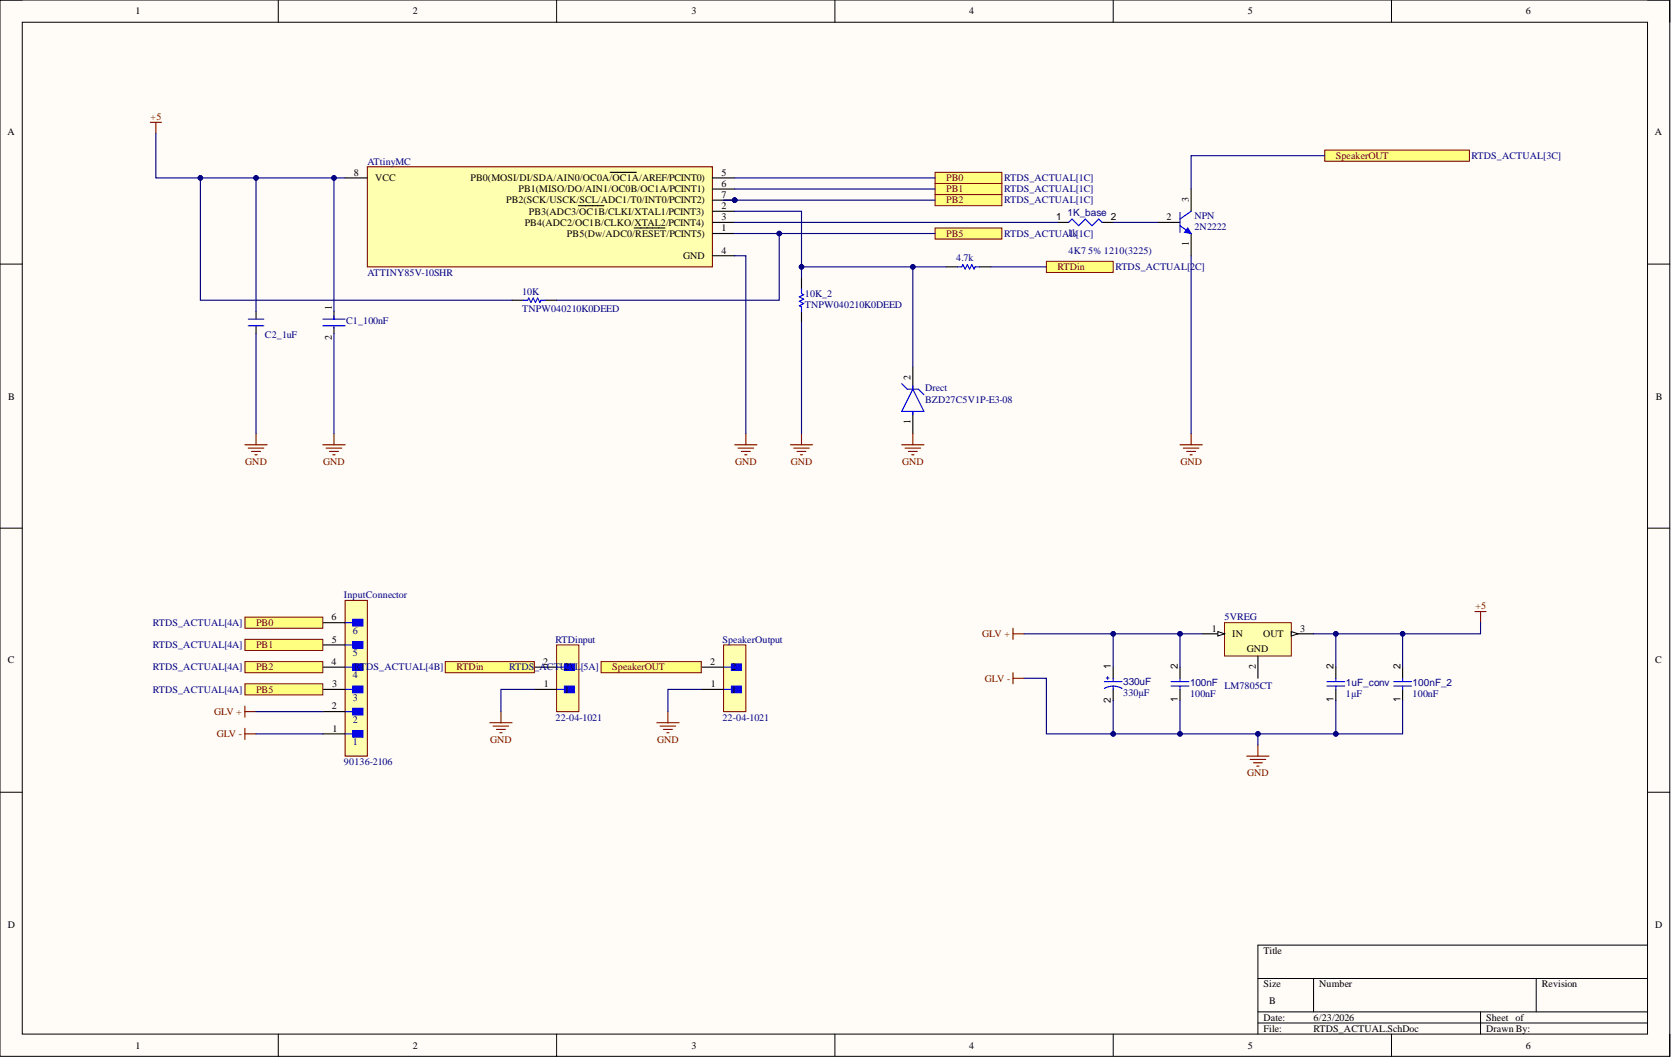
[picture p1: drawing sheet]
<svg xmlns="http://www.w3.org/2000/svg" width="381mm" height="241mm" viewBox="0 0 381 241" stroke-linecap="round" stroke-linejoin="round" font-family="sans-serif">
<path d="M0 0h380.3v240.5h-380.3z" fill-rule="evenodd" fill="#fffcf8"/>
<path d="M0 0h380.3v240.5h-380.3z" fill="none" stroke="#000" stroke-width=".23"/>
<path d="M5.1 5.1h370.1v230.3h-370.1z" fill-rule="evenodd" fill="#fffcf8"/>
<g fill="none" stroke="#000" stroke-width=".23">
<path d="M0 0h5.1M5.1 5.1h370.1v230.3h-370.1zM63.4 0v5.1M126.8 0v5.1M190.1 0v5.1M253.5 0v5.1M316.9 0v5.1M375.2 0h5.1v5.1M0 60.1h5.1M375.2 60.1h5.1M0 120.2h5.1M375.2 120.2h5.1"/>
<path d="M0 180.3h5.1M375.2 180.3h5.1M375.2 215.2h-88.7v20.2M63.4 235.4v5.1M126.8 235.4v5.1M190.1 235.4v5.1M253.5 235.4v5.1M286.5 222.7h88.7M286.5 230.3h88.7M286.5 232.9h88.7M299.1 222.7v7.6M316.9 235.4v5.1"/>
<path d="M337.2 230.3v5.1M349.8 222.7v7.6M380.3 235.4v5.1"/>
</g>
<circle cx="167.3" cy="45.6" r=".51" fill="#000080"/>
<circle cx="167.3" cy="45.6" r=".51" fill="none" stroke="#000080" stroke-width=".23"/>
<path d="M83.7 38h78.5v22.8h-78.5z" fill-rule="evenodd" fill="#ffffb0"/>
<path d="M83.7 38h78.5v22.8h-78.5z" fill="none" stroke="#800000" stroke-width=".25"/>
<path d="M138.9 39.2h6M78.6 40.5h5.1M162.2 40.5h5.1M162.2 43h5.1M162.2 45.6h5.1" fill="none" stroke="#000" stroke-width=".25"/>
<circle cx="167.3" cy="45.6" r=".51" fill="#000080"/>
<circle cx="167.3" cy="45.6" r=".51" fill="none" stroke="#000080" stroke-width=".23"/>
<g fill="none" stroke="#000" stroke-width=".25">
<path d="M131.7 46.8h5.9M144.4 51.9h7M162.2 48.1h5.1M162.2 50.6h5.1M162.2 53.2h5.1M162.2 58.2h5.1M263.7 50.6h5M271.3 43v5.1M271.3 53.2v5M58.3 70.9v1.7M58.3 74.2v1.7M76.1 70.9v1.7"/>
<path d="M76.1 74.4v1.5M116.6 68.3h2.6M124.2 68.3h2.6M182.5 63.3v2.5M182.5 70.9v2.5M215.5 60.8h2.5M223.1 60.8h2.5M207.9 83.5v5.1M207.9 93.7v5"/>
</g>
<g fill="none" stroke="#00f" stroke-width=".25">
<path d="M268.7 51.4l2.6 1.8M268.7 48.3v4.6M271.3 48.1l-2.6 1.8M56.5 72.6h3.6M56.5 74.2h3.6M73.5 72.6h5.1M73.5 74.2h5.1M76.1 71.9v.7M76.1 74.4v.3M119.2 68.3h1l.2-.5 .5 1.1 .5-1.1 .5 1.1 .5-1.1 .6 1.1 .2-.6h1M182.5 65.8v1l.5 .3-1 .5 1 .5-1 .5 1 .5-1 .5 .5 .3v1M218 60.8h1l.3-.6 .5 1.1 .5-1.1 .5 1.1 .5-1.1 .5 1.1 .3-.5h1"/>
<path d="M205.3 87.3l1.3 1.3h2.5l1.3 1.3M207.9 88.6l2.5 5.1h-5.1zM207.9 87.8v.8M207.9 93.7v.7"/>
</g>
<g fill="none" stroke="#800000" stroke-width=".25">
<path d="M34.2 27.8h2.6M35.5 27.8v2.6M58.3 98.7v2.5M76.1 98.7v2.5M169.9 98.7v2.5M182.5 98.7v2.5M207.9 98.7v2.5M55.8 101.2h5M56.5 102h3.6M57.3 102.8h2M58.1 103.5h.5M73.5 101.2h5.1"/>
<path d="M74.3 102h3.5M75 102.8h2.1M75.8 103.5h.5M167.3 101.2h5.1M168.1 102h3.5M168.8 102.8h2.1M169.6 103.5h.5M180 101.2h5.1M180.8 102h3.5M181.5 102.8h2M182.3 103.5h.5M205.3 101.2h5.1"/>
<path d="M206.1 102h3.6M206.9 102.8h2M207.6 103.5h.5"/>
</g>
<path d="M270.5 51.9l.8 1.3-1.6-.3z" fill="#00f"/>
<path d="M270.5 51.9l.8 1.3-1.6-.3z" fill="none" stroke="#00f" stroke-width=".23"/>
<path d="M240.8 50.6h2.6M251 50.6h2.5" fill="none" stroke="#000" stroke-width=".25"/>
<path d="M243.4 50.6l.7-.7 1.6 1.5 1.5-1.5 1.5 1.5 1.5-1.5 .8 .7" fill="none" stroke="#00f" stroke-width=".25"/>
<path d="M271.3 98.7v2.5M268.7 101.2h5.1M269.5 102h3.5M270.2 102.8h2.1M271 103.5h.5" fill="none" stroke="#800000" stroke-width=".25"/>
<path d="M78.6 136.7h5.1v35.4h-5.1z" fill-rule="evenodd" fill="#ffffb0"/>
<path d="M78.6 136.7h5.1v35.4h-5.1z" fill="none" stroke="#800000" stroke-width=".25"/>
<path d="M80.4 166.3h2.2v1.5h-2.2z" fill-rule="evenodd" fill="#00f"/>
<path d="M78.6 167.1h1.8M80.4 166.3h2.2v1.5h-2.2z" fill="none" stroke="#00f" stroke-width=".25"/>
<path d="M80.4 161.2h2.2v1.6h-2.2z" fill-rule="evenodd" fill="#00f"/>
<path d="M78.6 162h1.8M80.4 161.2h2.2v1.6h-2.2z" fill="none" stroke="#00f" stroke-width=".25"/>
<path d="M80.4 156.2h2.2v1.5h-2.2z" fill-rule="evenodd" fill="#00f"/>
<path d="M78.6 156.9h1.8M80.4 156.2h2.2v1.5h-2.2z" fill="none" stroke="#00f" stroke-width=".25"/>
<path d="M80.4 151.1h2.2v1.5h-2.2z" fill-rule="evenodd" fill="#00f"/>
<path d="M78.6 151.9h1.8M80.4 151.1h2.2v1.5h-2.2z" fill="none" stroke="#00f" stroke-width=".25"/>
<path d="M80.4 146.1h2.2v1.5h-2.2z" fill-rule="evenodd" fill="#00f"/>
<path d="M78.6 146.8h1.8M80.4 146.1h2.2v1.5h-2.2z" fill="none" stroke="#00f" stroke-width=".25"/>
<path d="M80.4 141h2.2v1.5h-2.2z" fill-rule="evenodd" fill="#00f"/>
<path d="M78.6 141.7h1.8M80.4 141h2.2v1.5h-2.2z" fill="none" stroke="#00f" stroke-width=".25"/>
<path d="M73.5 156.9h5.1M73.5 151.9h5.1M73.5 146.8h5.1M73.5 141.7h5.1M73.5 167.1h5.1M73.5 162h5.1" fill="none" stroke="#000" stroke-width=".25"/>
<path d="M55.8 160.7v2.6M55.8 162h2.5" fill="none" stroke="#800000" stroke-width=".25"/>
<path d="M278.9 141.7h15.2v7.6h-15.2z" fill-rule="evenodd" fill="#ffffb0"/>
<path d="M278.9 141.7h15.2v7.6h-15.2z" fill="none" stroke="#800000" stroke-width=".23"/>
<path d="M273.8 144.3h5.1" fill="none" stroke="#000" stroke-width=".25"/>
<path d="M277.3 143.8l1.6 .5-1.6 .5z" fill="#f8fcff"/>
<path d="M277.3 143.8l1.6 .5-1.6 .5z" fill="none" stroke="#000" stroke-width=".23"/>
<path d="M286.5 149.3v5.1M294.1 144.3h5" fill="none" stroke="#000" stroke-width=".25"/>
<path d="M294.1 143.8l1.5 .5-1.5 .5z" fill="#f8fcff"/>
<path d="M294.1 143.8l1.5 .5-1.5 .5z" fill="none" stroke="#000" stroke-width=".23"/>
<path d="M253.5 151.9v2.5M253.5 156.9v2.6M268.7 151.9v2.5M268.7 156.9v2.6M304.2 151.9v2.5M304.2 156.9v2.6M319.4 151.9v2.5M319.4 156.9v2.6" fill="none" stroke="#000" stroke-width=".25"/>
<g fill="none" stroke="#00f" stroke-width=".25">
<path d="M251.5 155.2h4M251.9 154.3h.7M252.2 154v.7M253.5 156.2l-.8 .1-1.2 .4M253.5 156.2l.9 .1 1.1 .4M253.5 154.4v.8M253.5 156.2v.7M266.7 155.2h4.1M266.7 156.2h4.1M268.7 154.4v.8M268.7 156.2v.7M302.2 155.2h4"/>
<path d="M302.2 156.2h4M304.2 154.4v.8M304.2 156.2v.7M317.4 155.2h4.1M317.4 156.2h4.1M319.4 154.4v.8M319.4 156.2v.7"/>
</g>
<g fill="none" stroke="#800000" stroke-width=".25">
<path d="M335.9 139.2h2.5M337.2 139.2v2.5M230.7 143v2.5M230.7 153.1v2.6M230.7 144.3h2.5M230.7 154.4h2.5M55.8 165.8v2.5M55.8 167.1h2.5M283.9 172.1h5.1M284.7 172.9h3.5M285.5 173.6h2M286.2 174.4h.5"/>
<path d="M286.5 169.6v2.5"/>
</g>
<path d="M213 39.2h15.2v2.6h-15.2z" fill-rule="evenodd" fill="#ffff80"/>
<path d="M213 39.2h15.2v2.6h-15.2z" fill="none" stroke="#800000" stroke-width=".23"/>
<path d="M213 41.8h15.2v2.5h-15.2z" fill-rule="evenodd" fill="#ffff80"/>
<path d="M213 41.8h15.2v2.5h-15.2z" fill="none" stroke="#800000" stroke-width=".23"/>
<path d="M213 44.3h15.2v2.5h-15.2z" fill-rule="evenodd" fill="#ffff80"/>
<path d="M213 44.3h15.2v2.5h-15.2z" fill="none" stroke="#800000" stroke-width=".23"/>
<path d="M213 51.9h15.2v2.5h-15.2z" fill-rule="evenodd" fill="#ffff80"/>
<path d="M213 51.9h15.2v2.5h-15.2z" fill="none" stroke="#800000" stroke-width=".23"/>
<path d="M55.8 140.5h17.7v2.5h-17.7z" fill-rule="evenodd" fill="#ffff80"/>
<path d="M55.8 140.5h17.7v2.5h-17.7z" fill="none" stroke="#800000" stroke-width=".23"/>
<path d="M55.8 145.5h17.7v2.6h-17.7z" fill-rule="evenodd" fill="#ffff80"/>
<path d="M55.8 145.5h17.7v2.6h-17.7z" fill="none" stroke="#800000" stroke-width=".23"/>
<path d="M55.8 150.6h17.7v2.5h-17.7z" fill-rule="evenodd" fill="#ffff80"/>
<path d="M55.8 150.6h17.7v2.5h-17.7z" fill="none" stroke="#800000" stroke-width=".23"/>
<path d="M55.8 155.7h17.7v2.5h-17.7z" fill-rule="evenodd" fill="#ffff80"/>
<path d="M55.8 155.7h17.7v2.5h-17.7z" fill="none" stroke="#800000" stroke-width=".23"/>
<path d="M126.8 146.8h5v15.2h-5z" fill-rule="evenodd" fill="#ffffb0"/>
<path d="M126.8 146.8h5v15.2h-5z" fill="none" stroke="#800000" stroke-width=".23"/>
<path d="M128.5 156.2h2.3v1.5h-2.3z" fill-rule="evenodd" fill="#00f"/>
<path d="M128.5 156.2h2.3v1.5h-2.3z" fill="none" stroke="#00f" stroke-width=".23"/>
<path d="M126.8 156.9h1.7" fill="none" stroke="#00f" stroke-width=".25"/>
<path d="M128.5 151.1h2.3v1.5h-2.3z" fill-rule="evenodd" fill="#00f"/>
<path d="M128.5 151.1h2.3v1.5h-2.3z" fill="none" stroke="#00f" stroke-width=".23"/>
<path d="M126.8 151.9h1.7" fill="none" stroke="#00f" stroke-width=".25"/>
<path d="M121.7 156.9h5.1M121.7 151.9h5.1" fill="none" stroke="#000" stroke-width=".25"/>
<path d="M101.4 150.6h20.3v2.5h-20.3z" fill-rule="evenodd" fill="#ffff80"/>
<path d="M101.4 150.6h20.3v2.5h-20.3z" fill="none" stroke="#800000" stroke-width=".23"/>
<path d="M111.5 164.5h5.1M112.3 165.3h3.6M113.1 166h2M113.8 166.8h.5M114.1 162v2.5" fill="none" stroke="#800000" stroke-width=".25"/>
<path d="M238.3 59.5h15.2v2.5h-15.2z" fill-rule="evenodd" fill="#ffff80"/>
<path d="M238.3 59.5h15.2v2.5h-15.2z" fill="none" stroke="#800000" stroke-width=".23"/>
<path d="M164.8 146.8h5.1v15.2h-5.1z" fill-rule="evenodd" fill="#ffffb0"/>
<path d="M164.8 146.8h5.1v15.2h-5.1z" fill="none" stroke="#800000" stroke-width=".23"/>
<path d="M166.6 156.2h2.2v1.5h-2.2z" fill-rule="evenodd" fill="#00f"/>
<path d="M166.6 156.2h2.2v1.5h-2.2z" fill="none" stroke="#00f" stroke-width=".23"/>
<path d="M164.8 156.9h1.8" fill="none" stroke="#00f" stroke-width=".25"/>
<path d="M166.6 151.1h2.2v1.5h-2.2z" fill-rule="evenodd" fill="#00f"/>
<path d="M166.6 151.1h2.2v1.5h-2.2z" fill="none" stroke="#00f" stroke-width=".23"/>
<path d="M164.8 151.9h1.8" fill="none" stroke="#00f" stroke-width=".25"/>
<path d="M159.7 156.9h5.1M159.7 151.9h5.1" fill="none" stroke="#000" stroke-width=".25"/>
<path d="M136.9 150.6h22.8v2.5h-22.8z" fill-rule="evenodd" fill="#ffff80"/>
<path d="M136.9 150.6h22.8v2.5h-22.8z" fill="none" stroke="#800000" stroke-width=".23"/>
<path d="M149.6 164.5h5M150.3 165.3h3.6M151.1 166h2M151.9 166.8h.5M152.1 162v2.5" fill="none" stroke="#800000" stroke-width=".25"/>
<path d="M301.7 34.2h32.9v2.5h-32.9z" fill-rule="evenodd" fill="#ffff80"/>
<path d="M301.7 34.2h32.9v2.5h-32.9z" fill="none" stroke="#800000" stroke-width=".23"/>
<path d="M78.6 40.5h-2.5v30.4" fill="none" stroke="#000080" stroke-width=".25"/>
<circle cx="76.1" cy="40.5" r=".51" fill="#000080"/>
<circle cx="76.1" cy="40.5" r=".51" fill="none" stroke="#000080" stroke-width=".23"/>
<path d="M76.1 40.5h-17.8v30.4" fill="none" stroke="#000080" stroke-width=".25"/>
<circle cx="76.1" cy="40.5" r=".51" fill="#000080"/>
<circle cx="76.1" cy="40.5" r=".51" fill="none" stroke="#000080" stroke-width=".23"/>
<circle cx="58.3" cy="40.5" r=".51" fill="#000080"/>
<circle cx="58.3" cy="40.5" r=".51" fill="none" stroke="#000080" stroke-width=".23"/>
<path d="M35.5 30.4v10.1h22.8M167.3 58.2h2.6v40.5M58.3 75.9v22.8M76.1 75.9v22.8" fill="none" stroke="#000080" stroke-width=".25"/>
<circle cx="58.3" cy="40.5" r=".51" fill="#000080"/>
<circle cx="58.3" cy="40.5" r=".51" fill="none" stroke="#000080" stroke-width=".23"/>
<circle cx="45.6" cy="40.5" r=".51" fill="#000080"/>
<circle cx="45.6" cy="40.5" r=".51" fill="none" stroke="#000080" stroke-width=".23"/>
<path d="M167.3 53.2h10.2v15.1h-50.7" fill="none" stroke="#000080" stroke-width=".25"/>
<circle cx="177.5" cy="53.2" r=".51" fill="#000080"/>
<circle cx="177.5" cy="53.2" r=".51" fill="none" stroke="#000080" stroke-width=".23"/>
<path d="M45.6 40.5v27.8h71" fill="none" stroke="#000080" stroke-width=".25"/>
<circle cx="45.6" cy="40.5" r=".51" fill="#000080"/>
<circle cx="45.6" cy="40.5" r=".51" fill="none" stroke="#000080" stroke-width=".23"/>
<path d="M164.8 45.6h48.2M167.3 40.5h45.7M167.3 43h45.7" fill="none" stroke="#000080" stroke-width=".25"/>
<circle cx="167.3" cy="45.6" r=".51" fill="#000080"/>
<circle cx="167.3" cy="45.6" r=".51" fill="none" stroke="#000080" stroke-width=".23"/>
<path d="M177.5 53.2h35.5" fill="none" stroke="#000080" stroke-width=".25"/>
<circle cx="177.5" cy="53.2" r=".51" fill="#000080"/>
<circle cx="177.5" cy="53.2" r=".51" fill="none" stroke="#000080" stroke-width=".23"/>
<path d="M167.3 48.1h15.2v15.2" fill="none" stroke="#000080" stroke-width=".25"/>
<circle cx="182.5" cy="60.8" r=".51" fill="#000080"/>
<circle cx="182.5" cy="60.8" r=".51" fill="none" stroke="#000080" stroke-width=".23"/>
<path d="M182.5 60.8h33M182.5 73.4v25.3M225.6 60.8h12.7" fill="none" stroke="#000080" stroke-width=".25"/>
<circle cx="182.5" cy="60.8" r=".51" fill="#000080"/>
<circle cx="182.5" cy="60.8" r=".51" fill="none" stroke="#000080" stroke-width=".23"/>
<circle cx="207.9" cy="60.8" r=".51" fill="#000080"/>
<circle cx="207.9" cy="60.8" r=".51" fill="none" stroke="#000080" stroke-width=".23"/>
<path d="M301.7 35.4h-30.4v7.6M253.5 50.6h10.2M271.3 58.2v40.5M337.2 141.7v2.6h-38.1" fill="none" stroke="#000080" stroke-width=".25"/>
<circle cx="304.2" cy="144.3" r=".51" fill="#000080"/>
<circle cx="304.2" cy="144.3" r=".51" fill="none" stroke="#000080" stroke-width=".23"/>
<circle cx="319.4" cy="144.3" r=".51" fill="#000080"/>
<circle cx="319.4" cy="144.3" r=".51" fill="none" stroke="#000080" stroke-width=".23"/>
<path d="M319.4 144.3v7.6" fill="none" stroke="#000080" stroke-width=".25"/>
<circle cx="319.4" cy="144.3" r=".51" fill="#000080"/>
<circle cx="319.4" cy="144.3" r=".51" fill="none" stroke="#000080" stroke-width=".23"/>
<path d="M304.2 159.5v7.6" fill="none" stroke="#000080" stroke-width=".25"/>
<circle cx="304.2" cy="167.1" r=".51" fill="#000080"/>
<circle cx="304.2" cy="167.1" r=".51" fill="none" stroke="#000080" stroke-width=".23"/>
<path d="M304.2 144.3v7.6" fill="none" stroke="#000080" stroke-width=".25"/>
<circle cx="304.2" cy="144.3" r=".51" fill="#000080"/>
<circle cx="304.2" cy="144.3" r=".51" fill="none" stroke="#000080" stroke-width=".23"/>
<path d="M268.7 159.5v7.6" fill="none" stroke="#000080" stroke-width=".25"/>
<circle cx="268.7" cy="167.1" r=".51" fill="#000080"/>
<circle cx="268.7" cy="167.1" r=".51" fill="none" stroke="#000080" stroke-width=".23"/>
<path d="M268.7 144.3v7.6" fill="none" stroke="#000080" stroke-width=".25"/>
<circle cx="268.7" cy="144.3" r=".51" fill="#000080"/>
<circle cx="268.7" cy="144.3" r=".51" fill="none" stroke="#000080" stroke-width=".23"/>
<path d="M253.5 159.5v7.6" fill="none" stroke="#000080" stroke-width=".25"/>
<circle cx="253.5" cy="167.1" r=".51" fill="#000080"/>
<circle cx="253.5" cy="167.1" r=".51" fill="none" stroke="#000080" stroke-width=".23"/>
<path d="M253.5 144.3v7.6" fill="none" stroke="#000080" stroke-width=".25"/>
<circle cx="253.5" cy="144.3" r=".51" fill="#000080"/>
<circle cx="253.5" cy="144.3" r=".51" fill="none" stroke="#000080" stroke-width=".23"/>
<path d="M233.2 154.4h5.1v12.7h81.1v-7.6" fill="none" stroke="#000080" stroke-width=".25"/>
<circle cx="304.2" cy="167.1" r=".51" fill="#000080"/>
<circle cx="304.2" cy="167.1" r=".51" fill="none" stroke="#000080" stroke-width=".23"/>
<circle cx="286.5" cy="167.1" r=".51" fill="#000080"/>
<circle cx="286.5" cy="167.1" r=".51" fill="none" stroke="#000080" stroke-width=".23"/>
<circle cx="268.7" cy="167.1" r=".51" fill="#000080"/>
<circle cx="268.7" cy="167.1" r=".51" fill="none" stroke="#000080" stroke-width=".23"/>
<circle cx="253.5" cy="167.1" r=".51" fill="#000080"/>
<circle cx="253.5" cy="167.1" r=".51" fill="none" stroke="#000080" stroke-width=".23"/>
<path d="M233.2 144.3h40.6" fill="none" stroke="#000080" stroke-width=".25"/>
<circle cx="253.5" cy="144.3" r=".51" fill="#000080"/>
<circle cx="253.5" cy="144.3" r=".51" fill="none" stroke="#000080" stroke-width=".23"/>
<circle cx="268.7" cy="144.3" r=".51" fill="#000080"/>
<circle cx="268.7" cy="144.3" r=".51" fill="none" stroke="#000080" stroke-width=".23"/>
<path d="M286.5 167.1v2.5" fill="none" stroke="#000080" stroke-width=".25"/>
<circle cx="286.5" cy="167.1" r=".51" fill="#000080"/>
<circle cx="286.5" cy="167.1" r=".51" fill="none" stroke="#000080" stroke-width=".23"/>
<path d="M167.3 50.6h73.5M207.9 60.8v22.7M121.7 156.9h-7.6v5.1M58.3 162h15.2M58.3 167.1h15.2" fill="none" stroke="#000080" stroke-width=".25"/>
<circle cx="207.9" cy="60.8" r=".51" fill="#000080"/>
<circle cx="207.9" cy="60.8" r=".51" fill="none" stroke="#000080" stroke-width=".23"/>
<path d="M159.7 156.9h-7.6v5.1" fill="none" stroke="#000080" stroke-width=".25"/>
<g font-size="2.3">
<text x="30.8" y="3.3">1</text>
<text x="94.1" y="3.3">2</text>
<text x="157.5" y="3.3">3</text>
<text x="220.7" y="3.3">4</text>
<text x="284.2" y="3.3">5</text>
<text x="347.5" y="3.3">6</text>
<text x="1.7" y="30.8">A</text>
<text x="376.9" y="30.8">A</text>
<text x="80.6" y="40">8</text>
<text x="85.4" y="41.3">VCC</text>
<text x="107.2" y="41.3">PB0(MOSI/DI/SDA/AIN0/OC0A/OC1A/AREF/PCINT0)</text>
<text x="164.3" y="40">5</text>
<text x="115.3" y="46.3">PB2(SCK/USCK/SCL/ADC1/T0/INT0/PCINT2)</text>
<text x="118.1" y="43.8">PB1(MISO/DO/AIN1/OC0B/OC1A/PCINT1)</text>
<text x="164.3" y="42.5">6</text>
<text x="164.3" y="45.1">7</text>
<text x="164.3" y="47.6">2</text>
<text x="270.8" y="46.1" transform="rotate(-90 270.8 46.1)">3</text>
<text x="119.5" y="51.4">PB4(ADC2/OC1B/CLKO/XTAL2/PCINT4)</text>
<text x="120.4" y="48.9">PB3(ADC3/OC1B/CLKI/XTAL1/PCINT3)</text>
<text x="129.1" y="53.9">PB5(Dw/ADC0/RESET/PCINT5)</text>
<text x="164.3" y="50.1">3</text>
<text x="164.3" y="52.7">1</text>
<text x="240.5" y="50.1">1</text>
<text x="253" y="50.1">2</text>
<text x="265.7" y="50.1">2</text>
<text x="155.6" y="59">GND</text>
<text x="164.3" y="57.7">4</text>
<text x="270.8" y="56" transform="rotate(-90 270.8 56)">1</text>
<text x="75.5" y="70.6" transform="rotate(-90 75.5 70.6)">1</text>
<text x="75.5" y="77.5" transform="rotate(-90 75.5 77.5)">2</text>
<text x="207.4" y="86.6" transform="rotate(-90 207.4 86.6)">2</text>
<text x="1.9" y="91">B</text>
<text x="377.1" y="91">B</text>
<text x="207.4" y="96.5" transform="rotate(-90 207.4 96.5)">1</text>
<text x="75.5" y="141.2">6</text>
<text x="276" y="143.8">1</text>
<text x="296.1" y="143.8">3</text>
<text x="75.5" y="146.3">5</text>
<text x="280.6" y="145">IN</text>
<text x="283.9" y="148.3">GND</text>
<text x="287.7" y="145">OUT</text>
<text x="1.8" y="151">C</text>
<text x="75.5" y="151.4">4</text>
<text x="123.7" y="151.4">2</text>
<text x="161.7" y="151.4">2</text>
<text x="166.6" y="152.6">2</text>
<text x="253" y="152.4" transform="rotate(-90 253 152.4)">1</text>
<text x="268.2" y="152.4" transform="rotate(-90 268.2 152.4)">2</text>
<text x="286" y="152.4" transform="rotate(-90 286 152.4)">2</text>
<text x="303.7" y="152.4" transform="rotate(-90 303.7 152.4)">2</text>
<text x="318.9" y="152.4" transform="rotate(-90 318.9 152.4)">2</text>
<text x="377" y="151">C</text>
<text x="75.5" y="161.5">2</text>
<text x="75.6" y="156.4">3</text>
<text x="123.9" y="156.4">1</text>
<text x="128.5" y="157.7">1</text>
<text x="161.9" y="156.4">1</text>
<text x="166.6" y="157.7">1</text>
<text x="253" y="160.1" transform="rotate(-90 253 160.1)">2</text>
<text x="268.2" y="159.8" transform="rotate(-90 268.2 159.8)">1</text>
<text x="303.7" y="159.8" transform="rotate(-90 303.7 159.8)">1</text>
<text x="318.9" y="159.8" transform="rotate(-90 318.9 159.8)">1</text>
<text x="75.7" y="166.6">1</text>
<text x="1.8" y="211.2">D</text>
<text x="377" y="211.2">D</text>
<text x="287.7" y="217.2">Title</text>
<text x="287.7" y="224.8">Size</text>
<text x="300.4" y="224.8">Number</text>
<text x="351.1" y="224.8">Revision</text>
<text x="287.7" y="232.4">Date:</text>
<text x="289" y="228.6">B</text>
<text x="299.1" y="232.4">6/23/2026</text>
<text x="338.4" y="232.4">Sheet of</text>
<text x="30.8" y="238.7">1</text>
<text x="94.1" y="238.7">2</text>
<text x="157.5" y="238.7">3</text>
<text x="220.7" y="238.7">4</text>
<text x="284.2" y="238.7">5</text>
<text x="287.7" y="234.9">File:</text>
<text x="299.1" y="234.9">RTDS_ACTUAL.SchDoc</text>
<text x="338.4" y="234.9">Drawn By:</text>
<text x="347.5" y="238.7">6</text>
</g>
<g font-size="2.3" fill="#800000">
<text x="34.3" y="27.3">+5</text>
<text x="215.5" y="41.3">PB0</text>
<text x="304.2" y="36.2">SpeakerOUT</text>
<text x="215.5" y="43.8">PB1</text>
<text x="215.5" y="46.3">PB2</text>
<text x="215.5" y="53.9">PB5</text>
<text x="240.8" y="61.5">RTDin</text>
<text x="55.9" y="105.8">GND</text>
<text x="73.6" y="105.8">GND</text>
<text x="167.4" y="105.8">GND</text>
<text x="180.1" y="105.8">GND</text>
<text x="205.4" y="105.8">GND</text>
<text x="268.8" y="105.8">GND</text>
<text x="58.3" y="142.5">PB0</text>
<text x="336" y="138.7">+5</text>
<text x="58.3" y="147.6">PB1</text>
<text x="223.7" y="145">GLV +</text>
<text x="58.3" y="152.6">PB2</text>
<text x="103.9" y="152.6">RTDin</text>
<text x="139.4" y="152.6">SpeakerOUT</text>
<text x="224.3" y="155.2">GLV -</text>
<text x="58.3" y="157.7">PB5</text>
<text x="48.8" y="162.8">GLV +</text>
<text x="49.4" y="167.8">GLV -</text>
<text x="111.6" y="169.1">GND</text>
<text x="149.7" y="169.1">GND</text>
<text x="284" y="176.7">GND</text>
</g>
<g font-size="2.3" fill="#000080">
<text x="83.7" y="37.5">ATtinyMC</text>
<text x="228.7" y="41.3">RTDS_ACTUAL[1C]</text>
<text x="335.1" y="36.2">RTDS_ACTUAL[3C]</text>
<text x="228.7" y="43.8">RTDS_ACTUAL[1C]</text>
<text x="228.7" y="46.3">RTDS_ACTUAL[1C]</text>
<text x="228.7" y="53.9">RTDS_ACTUA1Lk[1C]</text>
<text x="243.1" y="49.1">1K_base</text>
<text x="272" y="49.9">NPN</text>
<text x="272" y="52.4">2N2222</text>
<text x="217.8" y="59.5">4.7k</text>
<text x="243.4" y="57.7">4K7</text>
<text x="247.8" y="57.7">5% 1210(3225)</text>
<text x="83.7" y="62.8">ATTINY85V-10SHR</text>
<text x="254" y="61.5">RTDS_ACTUAL[2C]</text>
<text x="118.9" y="67.1">10K</text>
<text x="118.9" y="71.1">TNPW040210K0DEED</text>
<text x="183.3" y="67.6">10K_2</text>
<text x="183.3" y="70.1">TNPW040210K0DEED</text>
<text x="60.3" y="77">C2_1uF</text>
<text x="78.8" y="73.7">C1_100nF</text>
<text x="210.7" y="89.1">Drect</text>
<text x="210.7" y="91.6">BZD27C5V1P-E3-08</text>
<text x="78.3" y="136.2">InputConnector</text>
<text x="34.8" y="142.5">RTDS_ACTUAL[4A]</text>
<text x="278.9" y="141.2">5VREG</text>
<text x="34.8" y="147.6">RTDS_ACTUAL[4A]</text>
<text x="80.4" y="149.3">5</text>
<text x="80.4" y="144.3">6</text>
<text x="126.5" y="146.3">RTDinput</text>
<text x="164.5" y="146.3">SpeakerOutput</text>
<text x="34.8" y="152.6">RTDS_ACTUAL[4A]</text>
<text x="80.4" y="154.4">4</text>
<text x="80.6" y="152.6">RTDS_ACTUAL[4B]</text>
<text x="115.9" y="152.6">RTDS_ACTU2AL</text>
<text x="132.2" y="152.6">[5A]</text>
<text x="255.8" y="155.8">330uF</text>
<text x="34.8" y="157.7">RTDS_ACTUAL[4A]</text>
<text x="80.4" y="159.5">3</text>
<text x="255.8" y="158.4">330µF</text>
<text x="271" y="158.7">100nF</text>
<text x="271" y="156.2">100nF</text>
<text x="278.9" y="156.9">LM7805CT</text>
<text x="306.5" y="158.7">1µF</text>
<text x="306.5" y="156.2">1uF_conv</text>
<text x="321.7" y="158.7">100nF</text>
<text x="321.7" y="156.2">100nF_2</text>
<text x="80.4" y="164.5">2</text>
<text x="126.5" y="164">22-04-1021</text>
<text x="164.5" y="164">22-04-1021</text>
<text x="80.4" y="169.6">1</text>
<text x="78.3" y="174.1">90136-2106</text>
</g>
</svg>
